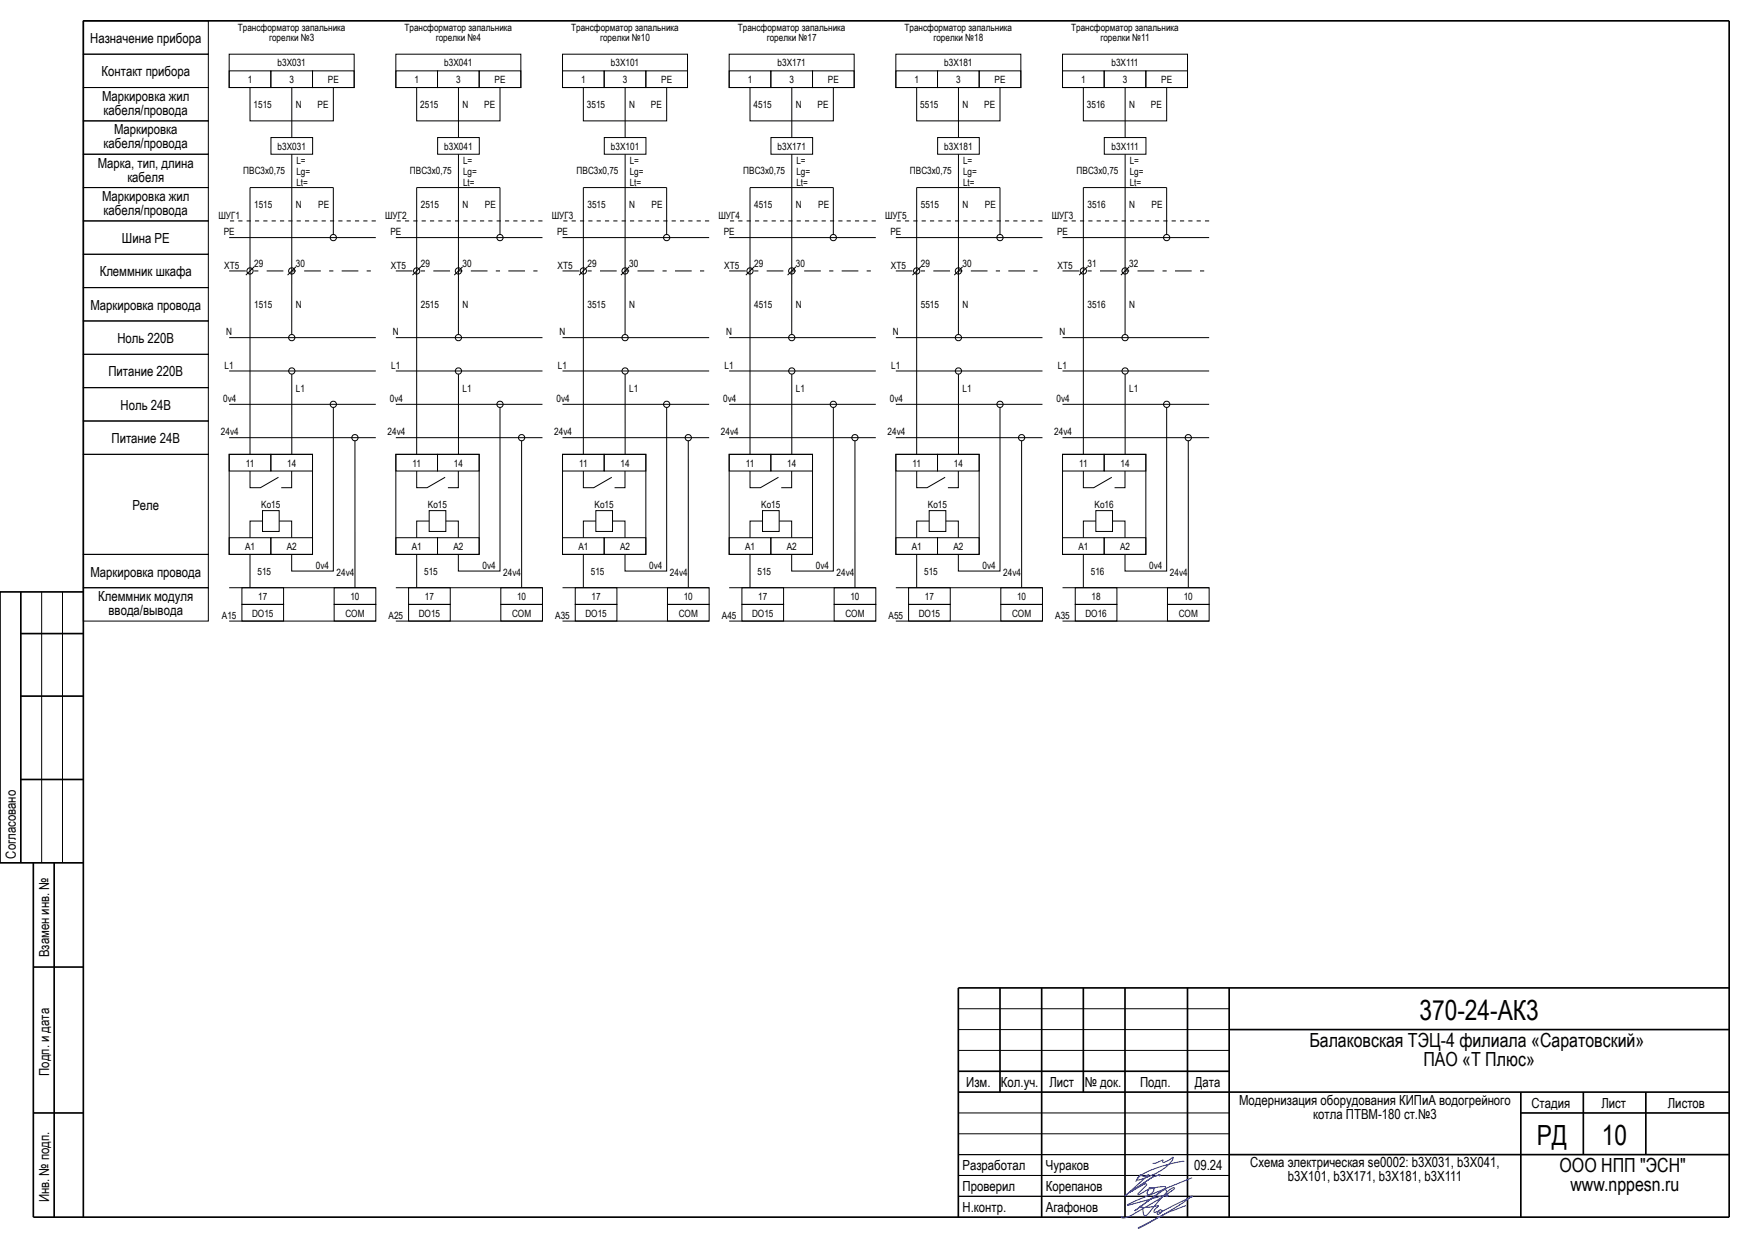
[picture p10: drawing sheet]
<svg xmlns="http://www.w3.org/2000/svg" width="420mm" height="297mm" viewBox="0 0 420 297" stroke-linecap="round" stroke-linejoin="round" font-family="sans-serif">
<g fill="#000" stroke="#000" stroke-width=".24">
<path d="M70 21v12zM110 21v12zM150 21v12zM190 21v12zM230 21v12zM270 21v12zM55 57h35.2zM60 45v20zM80 45v11.3zM95 57h35.2zM100 45v20zM120 45v11.3z"/>
<path d="M135 57h35.2zM140 45v20zM160 45v11.3zM175 57h35.2zM180 45v20zM200 45v11.3zM215 57h35.2zM220 45v20zM240 45v11.3zM255 57h35.2zM260 45v20zM280 45v11.3z"/>
<path d="M59 66l2-2zM60 65v44zM69 66l2-2zM99 66l2-2zM100 65v44zM109 66l2-2zM139 66l2-2zM140 65v44zM151 64l-2 2zM179 66l2-2zM180 65v44zM189 66l2-2z"/>
<path d="M219 66l2-2zM220 65v44zM229 66l2-2zM259 66l2-2zM260 65v44zM269 66l2-2zM55 81h35.2zM55 97h35.2zM55 89h35.2zM95 81h35.2zM95 97h35.2zM95 89h35.2z"/>
<path d="M135 81h35.2zM135 97h35.2zM135 89h35.2zM175 81h35.2zM175 97h35.2zM175 89h35.2zM215 81h35.2zM215 97h35.2zM215 89h35.2zM255 81h35.2zM255 97h35.2zM255 89h35.2z"/>
<path d="M55 105h35.2zM95 105h35.2zM135 105h35.2zM175 105h35.2zM215 105h35.2zM255 105h35.2zM60 133v8zM100 133v8zM140 133v8zM180 133v8zM220 133v8zM260 133v8z"/>
<path d="M55 141h35.2zM55 149h35.2zM95 141h35.2zM95 149h35.2zM135 141h35.2zM135 149h35.2zM175 141h35.2zM175 149h35.2zM215 141h35.2zM215 149h35.2zM255 141h35.2zM255 149h35.2z"/>
<path d="M10 142v65zM15 142v65zM230 252h65zM230 247h65zM230 242h65zM230 277h65zM230 272h65zM230 267h65zM230 287h65zM230 282h65z"/>
</g>
<g fill="#000" stroke="#000" stroke-width=".4">
<path d="M20 5h395zM5 152h15zM5 167h15zM5 187h15zM5 142v65zM8 207v85zM13 207v85zM8 232h12zM230 237h185zM230 257h65zM295 247h120zM8 267h12z"/>
<path d="M230 262h185zM240 237v25zM260 237v25zM295 277h120zM365 267h50zM380 262v15zM395 262v15zM8 292h407zM20 5v287zM230 237v55zM250 237v55zM270 237v55z"/>
<path d="M285 237v55zM295 237v55zM365 262v30zM415 5v287z"/>
</g>
<path d="M20 142h-20v65h20" fill="none" stroke="#000" stroke-width=".4"/>
<path d="M284.2 278.7l-.1-.1a26.7 26.7 0 0 0-10.8 3.7l-.4 .8a14 14 0 0 0 8.5-4.9l.1-.6-2.1 1.3a.32 .32 0 0 1-.4-.2 .32 .32 0 0 1 .1-.4l-1.5 .7-1 .1M284.6 289.2a74 74 0 0 0-11.4 5.4l1.9-.9 4.7-2.6 6.4-4.1-.1 .1-7.4 3.7h-.4a.34 .34 0 0 1-.1-.4 .34 .34 0 0 1 .5-.1 .34 .34 0 0 1 .1 .4 .74 .74 0 0 1-1.1 .5l.4-.6h-.2a.72 .72 0 0 1-1 .1l1-1.5a9.8 9.8 0 0 1-4.2 .3v-.2a.9 .9 0 0 1 .6 1.2l.1 .4a.57 .57 0 0 0 .2 .7 .57 .57 0 0 0 .8-.2l1.1-1.3a20.9 20.9 0 0 1 4.9-5.1h.4l.1 .1-3.4 2.4-5.3 3.1a6.1 6.1 0 0 1-3.9 1.6v-.4M286.1 282.5l-13.4 5.5-2.1 1.1 9.4-2.5a.25 .25 0 0 1 .3 .2 .25 .25 0 0 1-.3 .3l-.3-.5 .3-.5a.48 .48 0 0 0-.1-.6 .48 .48 0 0 0-.6-.1l-7 5.1 7.5-5.6-.2-.2-.3-.1-3.4 .6-.1-.1a.65 .65 0 0 1 1 0 .65 .65 0 0 1-.2 1l-.8 .6a.48 .48 0 0 1-.5-.3 .48 .48 0 0 1 .1-.6l.2-.5-2.2 1.3-.3-.1 2.1-2.3a.56 .56 0 0 0-.9 .1l-3.2 1.8 5.3-3.6 2-.6-2 .6-6.4 4.4 5.7-5.1a1.72 1.72 0 0 1-2 .1l-1.1 1.6" fill="none" stroke="#00f" stroke-width=".24"/>
<g fill="none" stroke="#000" stroke-width=".24">
<path d="M20 13h30v8h-30zM20 5h30v8h-30zM55 13h30v8h-30zM55 17h10v4h-10zM65 17h10v4h-10zM75 17h10v4h-10zM95 13h30v8h-30zM95 17h10v4h-10zM105 17h10v4h-10zM115 17h10v4h-10zM135 13h30v8h-30zM135 17h10v4h-10z"/>
<path d="M145 17h10v4h-10zM155 17h10v4h-10zM175 13h30v8h-30zM175 17h10v4h-10zM185 17h10v4h-10zM195 17h10v4h-10zM215 13h30v8h-30zM215 17h10v4h-10zM225 17h10v4h-10zM235 17h10v4h-10zM255 13h30v8h-30zM255 17h10v4h-10z"/>
<path d="M265 17h10v4h-10zM275 17h10v4h-10zM20 37h30v8h-30zM20 29h30v8h-30zM20 21h30v8h-30zM60 21v8h20v-8M65 33h10v4h-10zM70 37v43.3M100 21v8h20v-8M105 33h10v4h-10zM110 37v43.3M140 21v8h20v-8"/>
<path d="M145 33h10v4h-10zM150 37v43.3M180 21v8h20v-8M185 33h10v4h-10zM190 37v43.3M220 21v8h20v-8M225 33h10v4h-10zM230 37v43.3M260 21v8h20v-8M265 33h10v4h-10zM270 37v43.3M20 53h30v8h-30z"/>
<path d="M20 45h30v8h-30zM60 45h20M100 45h20M140 45h20M180 45h20M220 45h20M260 45h20M20 77h30v8h-30zM20 61h30v8h-30zM20 69h30v8h-30zM20 85h30v8h-30zM20 93h30v8h-30z"/>
<path d="M70 89.8v19.2M80 97.8v39.2h-10v-4M110 89.8v19.2M120 97.8v39.2h-10v-4M150 89.8v19.2M160 97.8v39.2h-10v-4M190 89.8v19.2M200 97.8v39.2h-10v-4M230 89.8v19.2M240 97.8v39.2h-10v-4M270 89.8v19.2M280 97.8v39.2h-10v-4"/>
<path d="M20 109h30v24h-30zM20 101h30v8h-30zM55 109h20v24h-20zM55 109h10v4h-10zM60 113v4h2.5l4.3-2.5M65 109h10v4h-10zM70 113v4h-2.5M85.2 105.8v35.2M95 109h20v24h-20zM95 109h10v4h-10zM100 113v4h2.5l4.3-2.5M105 109h10v4h-10z"/>
<path d="M110 113v4h-2.5M125.2 105.8v35.2M135 109h20v24h-20zM135 109h10v4h-10zM140 113v4h2.5l4.3-2.5M145 109h10v4h-10zM150 113v4h-2.5M165.2 105.8v35.2M175 109h20v24h-20zM175 109h10v4h-10zM180 113v4h2.5l4.3-2.5M185 109h10v4h-10z"/>
<path d="M190 113v4h-2.5M205.2 105.8v35.2M215 109h20v24h-20zM215 109h10v4h-10zM220 113v4h2.5l4.3-2.5M225 109h10v4h-10zM230 113v4h-2.5M245.2 105.8v35.2M255 109h20v24h-20zM255 109h10v4h-10zM260 113v4h2.5l4.3-2.5M265 109h10v4h-10z"/>
<path d="M270 113v4h-2.5M285.2 105.8v35.2M20 133h30v8h-30zM55 129h10v4h-10zM63 122.5h4v5h-4zM63 125h-3v4M65 129h10v4h-10zM67 125h3v4M95 129h10v4h-10zM103 122.5h4v5h-4zM103 125h-3v4M105 129h10v4h-10z"/>
<path d="M107 125h3v4M135 129h10v4h-10zM143 122.5h4v5h-4zM143 125h-3v4M145 129h10v4h-10zM147 125h3v4M175 129h10v4h-10zM183 122.5h4v5h-4zM183 125h-3v4M185 129h10v4h-10zM187 125h3v4M215 129h10v4h-10z"/>
<path d="M223 122.5h4v5h-4zM223 125h-3v4M225 129h10v4h-10zM227 125h3v4M255 129h10v4h-10zM263 122.5h4v5h-4zM263 125h-3v4M265 129h10v4h-10zM267 125h3v4M20 141h30v8h-30zM58.1 141h10v4h-10zM58.1 145h10v4h-10z"/>
<path d="M80.2 141h10v4h-10zM80.2 145h10v4h-10zM98.1 141h10v4h-10zM98.1 145h10v4h-10zM120.2 141h10v4h-10zM120.2 145h10v4h-10zM138.1 141h10v4h-10zM138.1 145h10v4h-10zM160.2 141h10v4h-10zM160.2 145h10v4h-10zM178.1 141h10v4h-10zM178.1 145h10v4h-10z"/>
<path d="M200.2 141h10v4h-10zM200.2 145h10v4h-10zM218.1 141h10v4h-10zM218.1 145h10v4h-10zM240.2 141h10v4h-10zM240.2 145h10v4h-10zM258.1 141h10v4h-10zM258.1 145h10v4h-10zM280.2 141h10v4h-10zM280.2 145h10v4h-10z"/>
<circle cx="80" cy="57" r=".75"/>
<circle cx="120" cy="57" r=".75"/>
<circle cx="160" cy="57" r=".75"/>
<circle cx="200" cy="57" r=".75"/>
<circle cx="240" cy="57" r=".75"/>
<circle cx="280" cy="57" r=".75"/>
<circle cx="60" cy="65" r=".75"/>
<circle cx="70" cy="65" r=".75"/>
<circle cx="100" cy="65" r=".75"/>
<circle cx="110" cy="65" r=".75"/>
<circle cx="140" cy="65" r=".75"/>
<circle cx="150" cy="65" r=".75"/>
<circle cx="180" cy="65" r=".75"/>
<circle cx="190" cy="65" r=".75"/>
<circle cx="220" cy="65" r=".75"/>
<circle cx="230" cy="65" r=".75"/>
<circle cx="260" cy="65" r=".75"/>
<circle cx="270" cy="65" r=".75"/>
<circle cx="70" cy="81" r=".75"/>
<circle cx="70" cy="89" r=".75"/>
<circle cx="80" cy="97" r=".75"/>
<circle cx="110" cy="81" r=".75"/>
<circle cx="110" cy="89" r=".75"/>
<circle cx="120" cy="97" r=".75"/>
<circle cx="150" cy="81" r=".75"/>
<circle cx="150" cy="89" r=".75"/>
<circle cx="160" cy="97" r=".75"/>
<circle cx="190" cy="81" r=".75"/>
<circle cx="190" cy="89" r=".75"/>
<circle cx="200" cy="97" r=".75"/>
<circle cx="230" cy="81" r=".75"/>
<circle cx="230" cy="89" r=".75"/>
<circle cx="240" cy="97" r=".75"/>
<circle cx="270" cy="81" r=".75"/>
<circle cx="270" cy="89" r=".75"/>
<circle cx="280" cy="97" r=".75"/>
<circle cx="85.2" cy="105" r=".75"/>
<circle cx="125.2" cy="105" r=".75"/>
<circle cx="165.2" cy="105" r=".75"/>
<circle cx="205.2" cy="105" r=".75"/>
<circle cx="245.2" cy="105" r=".75"/>
<circle cx="285.2" cy="105" r=".75"/>
</g>
<path d="M55 65h35.2zM95 65h35.2zM135 65h35.2zM175 65h35.2zM215 65h35.2zM255 65h35.2z" fill="#000" stroke="#000" stroke-width=".24" stroke-dasharray="4 2 1 2" stroke-linecap="butt"/>
<path d="M55 53h35.2zM95 53h35.2zM135 53h35.2zM175 53h35.2zM215 53h35.2zM255 53h35.2z" fill="#000" stroke="#000" stroke-width=".24" stroke-dasharray="1 1" stroke-linecap="butt"/>
<g font-size="6.7">
<text x="340.6" y="244.6">370-24-АК3</text>
<text x="368.8" y="274.7">РД</text>
<text x="384.5" y="274.6">10</text>
</g>
<g font-size="4.7">
<text x="314.2" y="251.1">Балаковская ТЭЦ-4 филиала «Саратовский»</text>
<text x="341.6" y="255.8">ПАО «Т Плюс»</text>
<text x="374.3" y="281.1">ООО НПП &quot;ЭСН&quot;</text>
<text x="376.9" y="285.8">www.nppesn.ru</text>
</g>
<g font-size="3.3">
<text x="21.7" y="10.2">Назначение прибора</text>
<text x="24.4" y="18.2">Контакт прибора</text>
<text x="24.5" y="24.2">Маркировка жил</text>
<text x="24.9" y="27.6">кабеля/провода</text>
<text x="24.9" y="35.6">кабеля/провода</text>
<text x="27.4" y="32.2">Маркировка</text>
<text x="23.5" y="40.2">Марка, тип, длина</text>
<text x="30.6" y="43.6">кабеля</text>
<text x="24.5" y="48.2">Маркировка жил</text>
<text x="24.9" y="51.6">кабеля/провода</text>
<text x="29.3" y="58.3">Шина PE</text>
<text x="23.9" y="66.3">Клеммник шкафа</text>
<text x="21.7" y="74.3">Маркировка провода</text>
<text x="28.2" y="82.3">Ноль 220В</text>
<text x="26" y="90.3">Питание 220В</text>
<text x="28.9" y="98.3">Ноль 24В</text>
<text x="26.8" y="106.3">Питание 24В</text>
<text x="31.8" y="122.3">Реле</text>
<text x="21.7" y="138.3">Маркировка провода</text>
<text x="23.6" y="144.2">Клеммник модуля</text>
<text x="26.1" y="147.6">ввода/вывода</text>
<text x="3.8" y="206" transform="rotate(-90 3.8 206)">Согласовано</text>
<text x="11.8" y="229.7" transform="rotate(-90 11.8 229.7)">Взамен инв. №</text>
<text x="11.8" y="258.1" transform="rotate(-90 11.8 258.1)">Подп. и дата</text>
<text x="231.9" y="260.8">Изм.</text>
<text x="240.2" y="260.8">Кол.уч.</text>
<text x="251.8" y="260.8">Лист</text>
<text x="260.4" y="260.8">№ док.</text>
<text x="273.6" y="260.8">Подп.</text>
<text x="286.8" y="260.8">Дата</text>
<text x="297.4" y="265.1">Модернизация оборудования КИПиА водогрейного</text>
<text x="315.2" y="268.4">котла ПТВМ-180 ст.№3</text>
<text x="367.5" y="265.8">Стадия</text>
<text x="384.3" y="265.8">Лист</text>
<text x="400.3" y="265.8">Листов</text>
<text x="231" y="280.7">Разработал</text>
<text x="251" y="280.8">Чураков</text>
<text x="286.6" y="280.8">09.24</text>
<text x="300" y="280.1">Схема электрическая se0002: b3X031, b3X041,</text>
<text x="231" y="285.8">Проверил</text>
<text x="251" y="285.8">Корепанов</text>
<text x="309.1" y="283.4">b3X101, b3X171, b3X181, b3X111</text>
<text x="11.8" y="288.5" transform="rotate(-90 11.8 288.5)">Инв. № подп.</text>
<text x="231" y="290.8">Н.контр.</text>
<text x="251" y="290.8">Агафонов</text>
</g>
<g font-size="2.4">
<text x="57.1" y="7.4">Трансформатор запальника</text>
<text x="64.6" y="9.8">горелки №3</text>
<text x="97.1" y="7.4">Трансформатор запальника</text>
<text x="104.6" y="9.8">горелки №4</text>
<text x="137.1" y="7.4">Трансформатор запальника</text>
<text x="144" y="9.8">горелки №10</text>
<text x="177.1" y="7.4">Трансформатор запальника</text>
<text x="184" y="9.8">горелки №17</text>
<text x="217.1" y="7.4">Трансформатор запальника</text>
<text x="224" y="9.8">горелки №18</text>
<text x="257.1" y="7.4">Трансформатор запальника</text>
<text x="264.1" y="9.8">горелки №11</text>
<text x="66.6" y="15.9">b3X031</text>
<text x="106.6" y="15.9">b3X041</text>
<text x="146.6" y="15.9">b3X101</text>
<text x="186.6" y="15.9">b3X171</text>
<text x="226.6" y="15.9">b3X181</text>
<text x="266.8" y="15.9">b3X111</text>
<text x="59.5" y="19.9">1</text>
<text x="69.5" y="19.9">3</text>
<text x="78.7" y="19.9">PE</text>
<text x="99.5" y="19.9">1</text>
<text x="109.5" y="19.9">3</text>
<text x="118.7" y="19.9">PE</text>
<text x="139.5" y="19.9">1</text>
<text x="149.5" y="19.9">3</text>
<text x="158.7" y="19.9">PE</text>
<text x="179.5" y="19.9">1</text>
<text x="189.5" y="19.9">3</text>
<text x="198.7" y="19.9">PE</text>
<text x="219.5" y="19.9">1</text>
<text x="229.5" y="19.9">3</text>
<text x="238.7" y="19.9">PE</text>
<text x="259.5" y="19.9">1</text>
<text x="269.5" y="19.9">3</text>
<text x="278.7" y="19.9">PE</text>
<text x="60.9" y="25.9">1515</text>
<text x="71" y="25.9">N</text>
<text x="76.2" y="25.9">PE</text>
<text x="100.9" y="25.9">2515</text>
<text x="111" y="25.9">N</text>
<text x="116.2" y="25.9">PE</text>
<text x="140.9" y="25.9">3515</text>
<text x="151" y="25.9">N</text>
<text x="156.2" y="25.9">PE</text>
<text x="180.9" y="25.9">4515</text>
<text x="191" y="25.9">N</text>
<text x="196.2" y="25.9">PE</text>
<text x="220.9" y="25.9">5515</text>
<text x="231" y="25.9">N</text>
<text x="236.2" y="25.9">PE</text>
<text x="260.9" y="25.9">3516</text>
<text x="271" y="25.9">N</text>
<text x="276.2" y="25.9">PE</text>
<text x="66.6" y="35.9">b3X031</text>
<text x="106.6" y="35.9">b3X041</text>
<text x="146.6" y="35.9">b3X101</text>
<text x="186.6" y="35.9">b3X171</text>
<text x="226.6" y="35.9">b3X181</text>
<text x="266.8" y="35.9">b3X111</text>
<text x="58.4" y="41.8">ПВС3х0,75</text>
<text x="71.1" y="39.4">L=</text>
<text x="71.1" y="41.9">Lg=</text>
<text x="98.4" y="41.8">ПВС3х0,75</text>
<text x="111.1" y="39.4">L=</text>
<text x="111.1" y="41.9">Lg=</text>
<text x="138.4" y="41.8">ПВС3х0,75</text>
<text x="151.1" y="39.4">L=</text>
<text x="151.1" y="41.9">Lg=</text>
<text x="178.4" y="41.8">ПВС3х0,75</text>
<text x="191.1" y="39.4">L=</text>
<text x="191.1" y="41.9">Lg=</text>
<text x="218.4" y="41.8">ПВС3х0,75</text>
<text x="231.1" y="39.4">L=</text>
<text x="231.1" y="41.9">Lg=</text>
<text x="258.4" y="41.8">ПВС3х0,75</text>
<text x="271.1" y="39.4">L=</text>
<text x="271.1" y="41.9">Lg=</text>
<text x="71.1" y="44.5">Lt=</text>
<text x="111.1" y="44.5">Lt=</text>
<text x="151.1" y="44.5">Lt=</text>
<text x="191.1" y="44.5">Lt=</text>
<text x="231.1" y="44.5">Lt=</text>
<text x="271.1" y="44.5">Lt=</text>
<text x="52.4" y="52.4">ШУГ1</text>
<text x="61" y="49.9">1515</text>
<text x="71" y="49.9">N</text>
<text x="76.4" y="49.9">PE</text>
<text x="92.4" y="52.4">ШУГ2</text>
<text x="101" y="49.9">2515</text>
<text x="111" y="49.9">N</text>
<text x="116.4" y="49.9">PE</text>
<text x="132.4" y="52.4">ШУГ3</text>
<text x="141" y="49.9">3515</text>
<text x="151" y="49.9">N</text>
<text x="156.4" y="49.9">PE</text>
<text x="172.4" y="52.4">ШУГ4</text>
<text x="181" y="49.9">4515</text>
<text x="191" y="49.9">N</text>
<text x="196.4" y="49.9">PE</text>
<text x="212.4" y="52.4">ШУГ5</text>
<text x="221" y="49.9">5515</text>
<text x="231" y="49.9">N</text>
<text x="236.4" y="49.9">PE</text>
<text x="252.4" y="52.4">ШУГ3</text>
<text x="261" y="49.9">3516</text>
<text x="271" y="49.9">N</text>
<text x="276.4" y="49.9">PE</text>
<text x="53.7" y="56.5">PE</text>
<text x="93.7" y="56.5">PE</text>
<text x="133.7" y="56.5">PE</text>
<text x="173.7" y="56.5">PE</text>
<text x="213.7" y="56.5">PE</text>
<text x="253.7" y="56.5">PE</text>
<text x="53.8" y="64.5">XT5</text>
<text x="61" y="63.9">29</text>
<text x="71" y="63.9">30</text>
<text x="93.8" y="64.5">XT5</text>
<text x="101" y="63.9">29</text>
<text x="111" y="63.9">30</text>
<text x="133.8" y="64.5">XT5</text>
<text x="141" y="63.9">29</text>
<text x="151" y="63.9">30</text>
<text x="173.8" y="64.5">XT5</text>
<text x="181" y="63.9">29</text>
<text x="191" y="63.9">30</text>
<text x="213.8" y="64.5">XT5</text>
<text x="221" y="63.9">29</text>
<text x="231" y="63.9">30</text>
<text x="253.8" y="64.5">XT5</text>
<text x="261" y="63.9">31</text>
<text x="271" y="63.9">32</text>
<text x="61" y="73.9">1515</text>
<text x="71" y="73.9">N</text>
<text x="101" y="73.9">2515</text>
<text x="111" y="73.9">N</text>
<text x="141" y="73.9">3515</text>
<text x="151" y="73.9">N</text>
<text x="181" y="73.9">4515</text>
<text x="191" y="73.9">N</text>
<text x="221" y="73.9">5515</text>
<text x="231" y="73.9">N</text>
<text x="261" y="73.9">3516</text>
<text x="271" y="73.9">N</text>
<text x="54.3" y="80.5">N</text>
<text x="94.3" y="80.5">N</text>
<text x="134.3" y="80.5">N</text>
<text x="174.3" y="80.5">N</text>
<text x="214.3" y="80.5">N</text>
<text x="254.3" y="80.5">N</text>
<text x="53.9" y="88.5">L1</text>
<text x="93.9" y="88.5">L1</text>
<text x="133.9" y="88.5">L1</text>
<text x="173.9" y="88.5">L1</text>
<text x="213.9" y="88.5">L1</text>
<text x="253.9" y="88.5">L1</text>
<text x="71" y="93.9">L1</text>
<text x="111" y="93.9">L1</text>
<text x="151" y="93.9">L1</text>
<text x="191" y="93.9">L1</text>
<text x="231" y="93.9">L1</text>
<text x="271" y="93.9">L1</text>
<text x="53.6" y="96.5">0v4</text>
<text x="93.6" y="96.5">0v4</text>
<text x="133.6" y="96.5">0v4</text>
<text x="173.6" y="96.5">0v4</text>
<text x="213.6" y="96.5">0v4</text>
<text x="253.6" y="96.5">0v4</text>
<text x="53" y="104.5">24v4</text>
<text x="93" y="104.5">24v4</text>
<text x="133" y="104.5">24v4</text>
<text x="173" y="104.5">24v4</text>
<text x="213" y="104.5">24v4</text>
<text x="253" y="104.5">24v4</text>
<text x="59" y="111.9">11</text>
<text x="68.9" y="111.9">14</text>
<text x="99" y="111.9">11</text>
<text x="108.9" y="111.9">14</text>
<text x="139" y="111.9">11</text>
<text x="148.9" y="111.9">14</text>
<text x="179" y="111.9">11</text>
<text x="188.9" y="111.9">14</text>
<text x="219" y="111.9">11</text>
<text x="228.9" y="111.9">14</text>
<text x="259" y="111.9">11</text>
<text x="268.9" y="111.9">14</text>
<text x="62.7" y="121.9">Ko15</text>
<text x="102.7" y="121.9">Ko15</text>
<text x="142.7" y="121.9">Ko15</text>
<text x="182.7" y="121.9">Ko15</text>
<text x="222.7" y="121.9">Ko15</text>
<text x="262.7" y="121.9">Ko16</text>
<text x="58.8" y="131.9">A1</text>
<text x="68.8" y="131.9">A2</text>
<text x="98.8" y="131.9">A1</text>
<text x="108.8" y="131.9">A2</text>
<text x="138.8" y="131.9">A1</text>
<text x="148.8" y="131.9">A2</text>
<text x="178.8" y="131.9">A1</text>
<text x="188.8" y="131.9">A2</text>
<text x="218.8" y="131.9">A1</text>
<text x="228.8" y="131.9">A2</text>
<text x="258.8" y="131.9">A1</text>
<text x="268.8" y="131.9">A2</text>
<text x="61.8" y="137.9">515</text>
<text x="75.8" y="136.5">0v4</text>
<text x="101.8" y="137.9">515</text>
<text x="115.8" y="136.5">0v4</text>
<text x="141.8" y="137.9">515</text>
<text x="155.8" y="136.5">0v4</text>
<text x="181.8" y="137.9">515</text>
<text x="195.8" y="136.5">0v4</text>
<text x="221.8" y="137.9">515</text>
<text x="235.8" y="136.5">0v4</text>
<text x="261.8" y="137.9">516</text>
<text x="275.8" y="136.5">0v4</text>
<text x="62" y="143.9">17</text>
<text x="80.8" y="138.2">24v4</text>
<text x="84.1" y="143.9">10</text>
<text x="102" y="143.9">17</text>
<text x="120.8" y="138.2">24v4</text>
<text x="124.1" y="143.9">10</text>
<text x="142" y="143.9">17</text>
<text x="160.8" y="138.2">24v4</text>
<text x="164.1" y="143.9">10</text>
<text x="182" y="143.9">17</text>
<text x="200.8" y="138.2">24v4</text>
<text x="204.1" y="143.9">10</text>
<text x="222" y="143.9">17</text>
<text x="240.8" y="138.2">24v4</text>
<text x="244.1" y="143.9">10</text>
<text x="262" y="143.9">18</text>
<text x="280.8" y="138.2">24v4</text>
<text x="284.1" y="143.9">10</text>
<text x="53.3" y="148.5">А15</text>
<text x="60.5" y="147.9">DO15</text>
<text x="82.9" y="147.9">COM</text>
<text x="93.3" y="148.5">А25</text>
<text x="100.5" y="147.9">DO15</text>
<text x="122.9" y="147.9">COM</text>
<text x="133.3" y="148.5">А35</text>
<text x="140.5" y="147.9">DO15</text>
<text x="162.9" y="147.9">COM</text>
<text x="173.3" y="148.5">А45</text>
<text x="180.5" y="147.9">DO15</text>
<text x="202.9" y="147.9">COM</text>
<text x="213.3" y="148.5">А55</text>
<text x="220.5" y="147.9">DO15</text>
<text x="242.9" y="147.9">COM</text>
<text x="253.3" y="148.5">А35</text>
<text x="260.5" y="147.9">DO16</text>
<text x="282.9" y="147.9">COM</text>
</g>
</svg>
